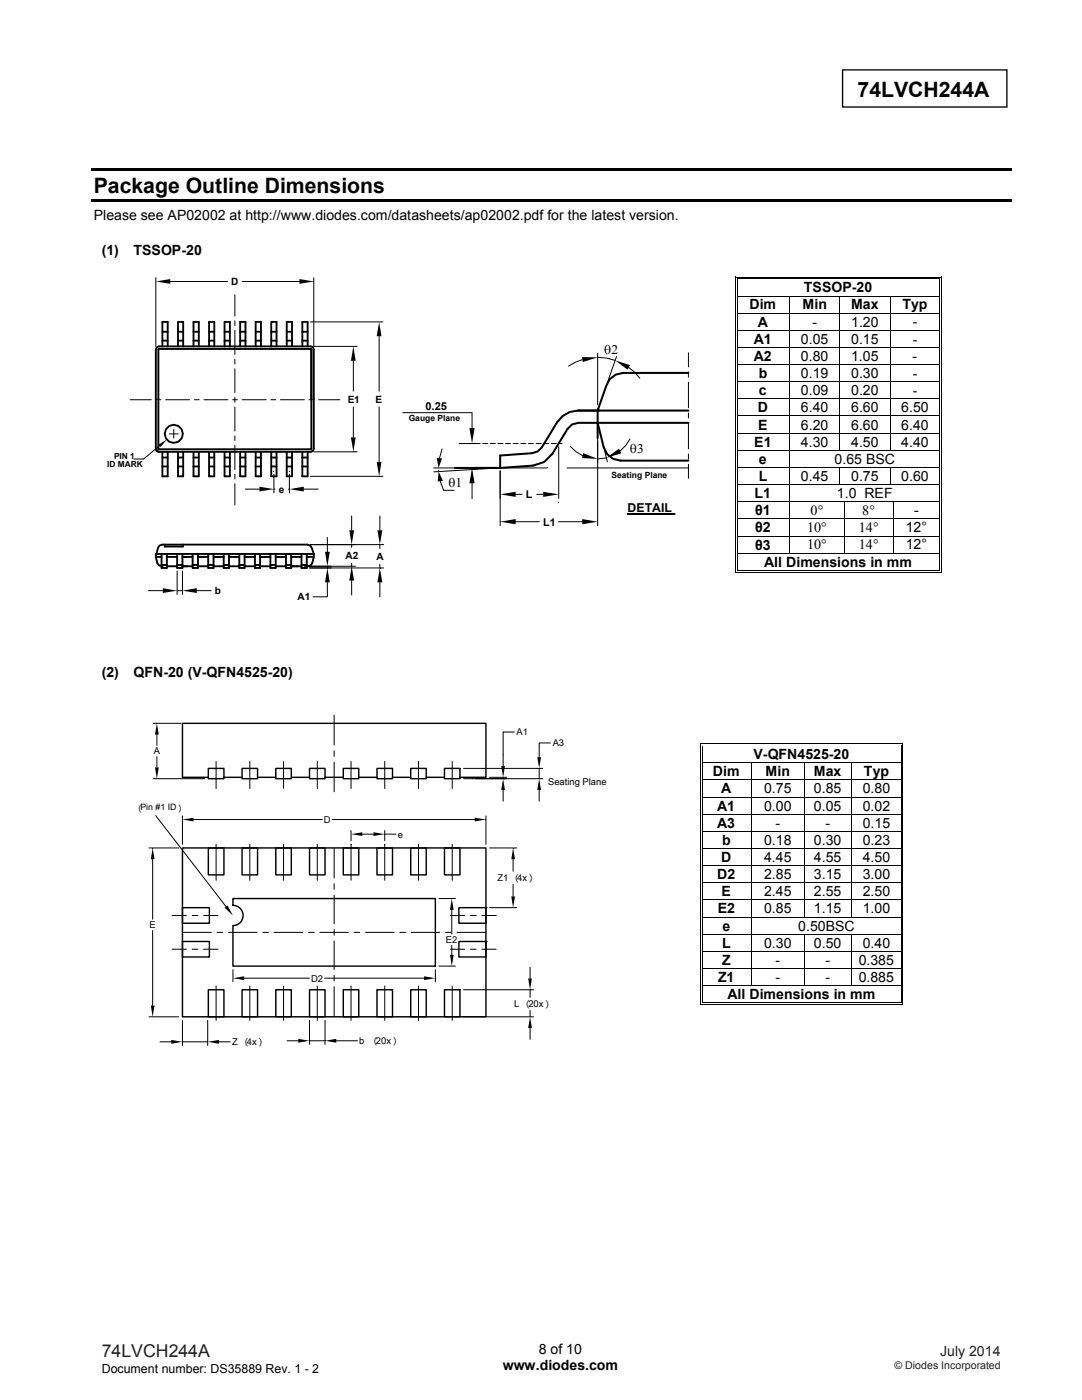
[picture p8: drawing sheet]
<svg xmlns="http://www.w3.org/2000/svg" width="216mm" height="279mm" viewBox="0 0 216 279" stroke-linecap="round" stroke-linejoin="round" font-family="sans-serif">
<path d="M168.1 13.9h32.8v7.5h-32.8z" fill="none" stroke="#000" stroke-width=".26"/>
<path d="M18.2 33.6h183.6v.5h-183.6zM18.2 39.7h183.6v.6h-183.6z" fill="#000"/>
<g fill="#fff">
<path d="M147.2 55.7h40.1v3.3h-40.1z"/>
<path d="M147.6 55.7h39.3v3.3h-39.3z"/>
</g>
<path d="M146.6 55.2h.2v.5h-.2zM146.6 55.2h.6v.2h-.6zM147 55.5h.2v.2h-.2z" fill="#000"/>
<path d="M147.2 55.3h40.1M147.2 55.6h40.1" fill="none" stroke="#000" stroke-width=".2"/>
<path d="M147.2 55.7h40.1z" fill="#fff"/>
<path d="M187.3 55.2h.6v.2h-.6zM187.3 55.5h.2v.2h-.2zM187.7 55.2h.2v.5h-.2z" fill="#000"/>
<path d="M146.7 55.7v3.3M147.1 55.7v3.3M187.4 55.7v3.3M187.8 55.7v3.3" fill="none" stroke="#000" stroke-width=".2"/>
<g fill="#fff">
<path d="M147.2 59.2h10.3v3.2h-10.3z"/>
<path d="M147.6 59.2h9.3v3.2h-9.3z"/>
<path d="M157.7 59.2h9.8v3.2h-9.8z"/>
<path d="M158.3 59.2h8.6v3.2h-8.6z"/>
<path d="M167.7 59.2h9.8v3.2h-9.8z"/>
<path d="M168.3 59.2h8.6v3.2h-8.6z"/>
</g>
<path d="M146.6 59h.2v.2h-.2zM147 59h.2v.2h-.2zM187.3 59h.2v.2h-.2zM187.7 59h.2v.2h-.2z" fill="#000"/>
<path d="M146.7 59.2v3.2M147.1 59.2v3.2M147.2 59.1h40.1M157.6 59.2v3.2M167.6 59.2v3.2M177.6 59.2v3.2M187.4 59.2v3.2M187.8 59.2v3.2" fill="none" stroke="#000" stroke-width=".2"/>
<g fill="#fff">
<path d="M147.2 62.6h10.3v3.2h-10.3z"/>
<path d="M147.6 62.6h9.3v3.2h-9.3z"/>
<path d="M157.7 62.6h9.8v3.2h-9.8z"/>
<path d="M158.3 62.6h8.6v3.2h-8.6z"/>
<path d="M167.7 62.6h9.8v3.2h-9.8z"/>
<path d="M168.3 62.6h8.6v3.2h-8.6z"/>
</g>
<g fill="#000">
<path d="M146.6 62.4h.2v.2h-.2zM146.6 65.8h.2v.2h-.2zM146.6 69.3h.2v.1h-.2zM146.6 72.7h.2v.1h-.2zM146.6 76.1h.2v.2h-.2zM146.6 79.5h.2v.2h-.2zM147 62.4h.2v.2h-.2zM147 65.8h.2v.2h-.2zM147 69.3h.2v.1h-.2zM147 72.7h.2v.1h-.2zM147 76.1h.2v.2h-.2zM147 79.5h.2v.2h-.2z"/>
<path d="M187.3 62.4h.2v.2h-.2zM187.3 65.8h.2v.2h-.2zM187.3 69.3h.2v.1h-.2zM187.3 72.7h.2v.1h-.2zM187.3 76.1h.2v.2h-.2zM187.3 79.5h.2v.2h-.2zM187.7 62.4h.2v.2h-.2zM187.7 65.8h.2v.2h-.2zM187.7 69.3h.2v.1h-.2zM187.7 72.7h.2v.1h-.2zM187.7 76.1h.2v.2h-.2zM187.7 79.5h.2v.2h-.2z"/>
</g>
<g fill="none" stroke="#000" stroke-width=".2">
<path d="M146.7 62.6v3.2M146.7 66v3.3M146.7 69.4v3.3M146.7 72.8v3.3M146.7 76.3v3.2M146.7 79.7v3.2M147.1 62.6v3.2M147.1 66v3.3M147.1 69.4v3.3M147.1 72.8v3.3M147.1 76.3v3.2M147.1 79.7v3.2"/>
<path d="M147.2 62.5h40.1M147.2 65.9h40.1M147.2 69.3h40.1M147.2 72.7h40.1M147.2 76.2h40.1M147.2 79.6h40.1M157.6 62.6v3.2M157.6 66v3.3M157.6 69.4v3.3M157.6 72.8v3.3M157.6 76.3v3.2M157.6 79.7v3.2"/>
<path d="M167.6 62.6v3.2M167.6 66v3.3M167.6 69.4v3.3M167.6 72.8v3.3M167.6 76.3v3.2M167.6 79.7v3.2M177.6 62.6v3.2M177.6 66v3.3M177.6 69.4v3.3M177.6 72.8v3.3M177.6 76.3v3.2M177.6 79.7v3.2"/>
<path d="M187.4 62.6v3.2M187.4 66v3.3M187.4 69.4v3.3M187.4 72.8v3.3M187.4 76.3v3.2M187.4 79.7v3.2M187.8 62.6v3.2M187.8 66v3.3M187.8 69.4v3.3M187.8 72.8v3.3M187.8 76.3v3.2M187.8 79.7v3.2"/>
</g>
<g fill="#fff">
<path d="M147.2 83.1h10.3v3.3h-10.3z"/>
<path d="M147.6 83.1h9.3v3.3h-9.3z"/>
<path d="M157.7 83.1h9.8v3.3h-9.8z"/>
<path d="M158.3 83.1h8.6v3.3h-8.6z"/>
<path d="M167.7 83.1h9.8v3.3h-9.8z"/>
<path d="M168.3 83.1h8.6v3.3h-8.6z"/>
</g>
<path d="M146.6 82.9h.2v.2h-.2zM147 82.9h.2v.2h-.2zM187.3 82.9h.2v.2h-.2zM187.7 82.9h.2v.2h-.2z" fill="#000"/>
<path d="M146.7 83.1v3.3M147.1 83.1v3.3M147.2 83h40.1M157.6 83.1v3.3M167.6 83.1v3.3M177.6 83.1v3.3M187.4 83.1v3.3M187.8 83.1v3.3" fill="none" stroke="#000" stroke-width=".2"/>
<g fill="#fff">
<path d="M147.2 86.5h10.3v3.3h-10.3z"/>
<path d="M147.6 86.5h9.3v3.3h-9.3z"/>
<path d="M157.7 86.5h9.8v3.3h-9.8z"/>
<path d="M158.3 86.5h8.6v3.3h-8.6z"/>
<path d="M167.7 86.5h9.8v3.3h-9.8z"/>
<path d="M168.3 86.5h8.6v3.3h-8.6z"/>
</g>
<path d="M146.6 86.4h.2v.1h-.2zM147 86.4h.2v.1h-.2zM187.3 86.4h.2v.1h-.2zM187.7 86.4h.2v.1h-.2z" fill="#000"/>
<path d="M146.7 86.5v3.3M147.1 86.5v3.3M147.2 86.4h40.1M157.6 86.5v3.3M167.6 86.5v3.3M177.6 86.5v3.3M187.4 86.5v3.3M187.8 86.5v3.3" fill="none" stroke="#000" stroke-width=".2"/>
<g fill="#fff">
<path d="M147.2 90h10.3v3.2h-10.3z"/>
<path d="M147.6 90h9.3v3.2h-9.3z"/>
<path d="M157.7 90h29.6v3.2h-29.6z"/>
<path d="M158.3 90h28.6v3.2h-28.6z"/>
</g>
<path d="M146.6 89.8h.2v.2h-.2zM147 89.8h.2v.2h-.2zM187.3 89.8h.2v.2h-.2zM187.7 89.8h.2v.2h-.2z" fill="#000"/>
<path d="M146.7 90v3.2M147.1 90v3.2M147.2 89.9h40.1M157.6 90v3.2M187.4 90v3.2M187.8 90v3.2" fill="none" stroke="#000" stroke-width=".2"/>
<g fill="#fff">
<path d="M147.2 93.4h10.3v3.2h-10.3z"/>
<path d="M147.6 93.4h9.3v3.2h-9.3z"/>
<path d="M157.7 93.4h9.8v3.2h-9.8z"/>
<path d="M158.3 93.4h8.6v3.2h-8.6z"/>
<path d="M167.7 93.4h9.8v3.2h-9.8z"/>
<path d="M168.3 93.4h8.6v3.2h-8.6z"/>
</g>
<path d="M146.6 93.2h.2v.2h-.2zM147 93.2h.2v.2h-.2zM187.3 93.2h.2v.2h-.2zM187.7 93.2h.2v.2h-.2z" fill="#000"/>
<path d="M146.7 93.4v3.2M147.1 93.4v3.2M147.2 93.3h40.1M157.6 93.4v3.2M167.6 93.4v3.2M177.6 93.4v3.2M187.4 93.4v3.2M187.8 93.4v3.2" fill="none" stroke="#000" stroke-width=".2"/>
<g fill="#fff">
<path d="M147.2 96.8h10.3v3.3h-10.3z"/>
<path d="M147.6 96.8h9.3v3.3h-9.3z"/>
<path d="M157.7 96.8h29.6v3.3h-29.6z"/>
<path d="M158.3 96.8h28.6v3.3h-28.6z"/>
</g>
<path d="M146.6 96.6h.2v.2h-.2zM147 96.6h.2v.2h-.2zM187.3 96.6h.2v.2h-.2zM187.7 96.6h.2v.2h-.2z" fill="#000"/>
<path d="M146.7 96.8v3.3M147.1 96.8v3.3M147.2 96.7h40.1M157.6 96.8v3.3M187.4 96.8v3.3M187.8 96.8v3.3" fill="none" stroke="#000" stroke-width=".2"/>
<g fill="#fff">
<path d="M147.2 100.2h10.3v3.3h-10.3z"/>
<path d="M147.6 100.2h9.3v3.3h-9.3z"/>
<path d="M157.7 100.2h10.7v3.3h-10.7z"/>
<path d="M158.3 100.2h9.5v3.3h-9.5z"/>
<path d="M168.6 100.2h9.5v3.3h-9.5z"/>
<path d="M169.2 100.2h8.3v3.3h-8.3z"/>
</g>
<path d="M146.6 100.1h.2v.1h-.2zM147 100.1h.2v.1h-.2zM187.3 100.1h.2v.1h-.2zM187.7 100.1h.2v.1h-.2z" fill="#000"/>
<path d="M146.7 100.2v3.3M147.1 100.2v3.3M147.2 100.1h40.1M157.6 100.2v3.3M168.5 100.2v3.3M178.2 100.2v3.3M187.4 100.2v3.3M187.8 100.2v3.3" fill="none" stroke="#000" stroke-width=".2"/>
<g fill="#fff">
<path d="M147.2 103.6h10.3v3.3h-10.3z"/>
<path d="M147.6 103.7h9.3v3.2h-9.3z"/>
<path d="M157.7 103.6h10.7v3.3h-10.7z"/>
<path d="M158.3 103.6h9.5v3.3h-9.5z"/>
<path d="M168.6 103.6h9.5v3.3h-9.5z"/>
<path d="M169.2 103.6h8.3v3.3h-8.3z"/>
</g>
<path d="M146.6 103.5h.2v.1h-.2zM147 103.5h.2v.1h-.2zM187.3 103.5h.2v.1h-.2zM187.7 103.5h.2v.1h-.2z" fill="#000"/>
<path d="M146.7 103.6v3.3M147.1 103.6v3.3M147.2 103.5h40.1M157.6 103.6v3.3M168.5 103.6v3.3M178.2 103.6v3.3M187.4 103.6v3.3M187.8 103.6v3.3" fill="none" stroke="#000" stroke-width=".2"/>
<g fill="#fff">
<path d="M147.2 107.1h10.3v3.2h-10.3z"/>
<path d="M147.6 107.1h9.3v3.2h-9.3z"/>
<path d="M157.7 107.1h10.7v3.2h-10.7z"/>
<path d="M158.3 107.1h9.5v3.2h-9.5z"/>
<path d="M168.6 107.1h9.5v3.2h-9.5z"/>
<path d="M169.2 107.1h8.3v3.2h-8.3z"/>
</g>
<g fill="#000">
<path d="M146.6 106.9h.2v.2h-.2zM146.6 110.3h.2v.2h-.2zM146.6 114.1h.6v.2h-.6zM147 106.9h.2v.2h-.2zM147 110.3h.2v.2h-.2zM147 113.7h.2v.2h-.2zM187.3 106.9h.2v.2h-.2zM187.3 110.3h.2v.2h-.2zM187.3 114.1h.6v.2h-.6zM187.3 113.7h.2v.2h-.2zM187.7 106.9h.2v.2h-.2zM187.7 110.3h.2v.2h-.2z"/>
<path d="M187.7 113.7h.2v.6h-.2z"/>
</g>
<g fill="none" stroke="#000" stroke-width=".2">
<path d="M146.7 107.1v3.2M146.7 110.5v3.8M147.1 107.1v3.2M147.1 110.5v3.2M147.2 107h40.1M147.2 110.4h40.1M147.2 114.2h40.1M147.2 113.8h40.1M157.6 107.1v3.2M168.5 107.1v3.2M178.2 107.1v3.2M187.4 107.1v3.2"/>
<path d="M187.4 110.5v3.2M187.8 107.1v3.2M187.8 110.5v3.2"/>
</g>
<g fill="#fff">
<path d="M140.2 148.9h39.5v3.2h-39.5z"/>
<path d="M140.6 148.9h38.6v3.2h-38.6z"/>
</g>
<path d="M139.7 148.4h.1v.5h-.1zM139.7 148.4h.5v.1h-.5zM140 148.7h.2v.2h-.2z" fill="#000"/>
<path d="M140.2 148.4h39.5M140.2 148.8h39.5" fill="none" stroke="#000" stroke-width=".2"/>
<path d="M140.2 148.9h39.5z" fill="#fff"/>
<path d="M179.7 148.4h.5v.1h-.5zM179.7 148.7h.2v.2h-.2zM180 148.4h.2v.5h-.2z" fill="#000"/>
<path d="M139.8 148.9v3.2M140.1 148.9v3.2M179.8 148.9v3.2M180.1 148.9v3.2" fill="none" stroke="#000" stroke-width=".2"/>
<g fill="#fff">
<path d="M140.2 152.3h9.7v3.3h-9.7z"/>
<path d="M140.6 152.3h8.6v3.3h-8.6z"/>
<path d="M150 152.3h10.4v3.3h-10.4z"/>
<path d="M150.6 152.3h9.2v3.3h-9.2z"/>
<path d="M160.6 152.3h9.2v3.3h-9.2z"/>
<path d="M161.2 152.3h7.9v3.3h-7.9z"/>
</g>
<path d="M139.7 152.1h.1v.2h-.1zM140 152.1h.2v.2h-.2zM179.7 152.1h.2v.2h-.2zM180 152.1h.2v.2h-.2z" fill="#000"/>
<path d="M139.8 152.3v3.3M140.1 152.3v3.3M140.2 152.2h39.5M149.9 152.3v3.3M160.5 152.3v3.3M169.8 152.3v3.3M179.8 152.3v3.3M180.1 152.3v3.3" fill="none" stroke="#000" stroke-width=".2"/>
<g fill="#fff">
<path d="M140.2 155.7h9.7v3.3h-9.7z"/>
<path d="M140.6 155.7h8.6v3.3h-8.6z"/>
<path d="M150 155.7h10.4v3.3h-10.4z"/>
<path d="M150.6 155.7h9.2v3.3h-9.2z"/>
<path d="M160.6 155.7h9.2v3.3h-9.2z"/>
<path d="M161.2 155.7h7.9v3.3h-7.9z"/>
</g>
<path d="M139.7 155.6h.1v.1h-.1zM139.7 159h.1v.2h-.1zM140 155.6h.2v.1h-.2zM140 159h.2v.2h-.2zM179.7 155.6h.2v.1h-.2zM179.7 159h.2v.2h-.2zM180 155.6h.2v.1h-.2zM180 159h.2v.2h-.2zM139.7 162.4h.1v.2h-.1zM140 162.4h.2v.2h-.2zM179.7 162.4h.2v.2h-.2zM180 162.4h.2v.2h-.2z" fill="#000"/>
<g fill="none" stroke="#000" stroke-width=".2">
<path d="M139.8 155.7v3.3M139.8 159.2v3.2M140.1 155.7v3.3M140.1 159.2v3.2M140.2 155.6h39.5M140.2 159.1h39.5M149.9 155.7v3.3M149.9 159.2v3.2M160.5 155.7v3.3M160.5 159.2v3.2M169.8 155.7v3.3M169.8 159.2v3.2"/>
<path d="M179.8 155.7v3.3M179.8 159.2v3.2M180.1 155.7v3.3M180.1 159.2v3.2M139.8 162.6v3.2M140.1 162.6v3.2M140.2 162.5h39.5M149.9 162.6v3.2M160.5 162.6v3.2M169.8 162.6v3.2M179.8 162.6v3.2M180.1 162.6v3.2"/>
</g>
<g fill="#fff">
<path d="M140.2 166h9.7v3.2h-9.7z"/>
<path d="M140.6 166h8.6v3.2h-8.6z"/>
<path d="M150 166h10.4v3.2h-10.4z"/>
<path d="M150.6 166h9.2v3.2h-9.2z"/>
<path d="M160.6 166h9.2v3.2h-9.2z"/>
<path d="M161.2 166h7.9v3.2h-7.9z"/>
</g>
<path d="M139.7 165.8h.1v.2h-.1zM140 165.8h.2v.2h-.2zM179.7 165.8h.2v.2h-.2zM180 165.8h.2v.2h-.2z" fill="#000"/>
<path d="M139.8 166v3.2M140.1 166v3.2M140.2 165.9h39.5M149.9 166v3.2M160.5 166v3.2M169.8 166v3.2M179.8 166v3.2M180.1 166v3.2" fill="none" stroke="#000" stroke-width=".2"/>
<g fill="#fff">
<path d="M140.2 169.4h9.7v3.3h-9.7z"/>
<path d="M140.6 169.4h8.6v3.3h-8.6z"/>
<path d="M150 169.4h10.4v3.3h-10.4z"/>
<path d="M150.6 169.4h9.2v3.3h-9.2z"/>
<path d="M160.6 169.4h9.2v3.3h-9.2z"/>
<path d="M161.2 169.4h7.9v3.3h-7.9z"/>
</g>
<g fill="#000">
<path d="M139.7 169.2h.1v.2h-.1zM139.7 172.7h.1v.1h-.1zM139.7 176.1h.1v.2h-.1zM139.7 179.5h.1v.2h-.1zM140 169.2h.2v.2h-.2zM140 172.7h.2v.1h-.2zM140 176.1h.2v.2h-.2zM140 179.5h.2v.2h-.2zM179.7 169.2h.2v.2h-.2zM179.7 172.7h.2v.1h-.2zM179.7 176.1h.2v.2h-.2zM179.7 179.5h.2v.2h-.2z"/>
<path d="M180 169.2h.2v.2h-.2zM180 172.7h.2v.1h-.2zM180 176.1h.2v.2h-.2zM180 179.5h.2v.2h-.2zM139.7 182.9h.1v.2h-.1zM139.7 186.4h.1v.1h-.1zM139.7 189.8h.1v.1h-.1zM139.7 193.2h.1v.2h-.1zM139.7 196.6h.1v.2h-.1zM140 182.9h.2v.2h-.2zM140 186.4h.2v.1h-.2zM140 189.8h.2v.1h-.2z"/>
<path d="M140 193.2h.2v.2h-.2zM140 196.6h.2v.2h-.2zM179.7 182.9h.2v.2h-.2zM179.7 186.4h.2v.1h-.2zM179.7 189.8h.2v.1h-.2zM179.7 193.2h.2v.2h-.2zM179.7 196.6h.2v.2h-.2zM180 182.9h.2v.2h-.2zM180 186.4h.2v.1h-.2zM180 189.8h.2v.1h-.2zM180 193.2h.2v.2h-.2zM180 196.6h.2v.2h-.2z"/>
<path d="M139.7 200.4h.5v.2h-.5zM140 200.1h.2v.1h-.2zM179.7 200.4h.5v.2h-.5zM179.7 200.1h.2v.1h-.2zM180 200.1h.2v.5h-.2z"/>
<circle cx="32.2" cy="113" r=".19"/>
</g>
<g fill="none" stroke="#000" stroke-width=".2">
<path d="M31.1 55.4v13.8M34 56.2h11.4M46.9 58.8v4.3M48.3 56.2h11.5M62.6 55.4v13.8l8.7-.1M26 79.8h4.2M31.2 79.8h.9M33.1 79.8h4.7M38.8 79.8h1M40.7 79.8h4.8M46.4 79.8h1M46.9 64v1"/>
<path d="M46.9 65.9v4.8M46.9 71.7v.9M46.9 73.6v4.8M46.9 79.3v1M48.3 79.8h4.8M54.1 79.8h.9M56 79.8h4.7M61.7 79.8h.9M62 64.2h14.4M63.6 79.8h4.2M70.5 72v6.1M75.6 67.1v11"/>
<path d="M116.2 71.8l-1.4 .5-1.4 .8M119.3 70.5v10.3M119.3 71.3l1.7 .2 1.7 .4M123 71.1l-1.8 5.4M125.5 73.3l1.2 1 1 1.2M137.4 70.4v2.8M137.4 74.2v1.1M137.4 76.3v5.1M31.8 89l-3.1 2.6h-2M33.8 86.6h1.7M34.7 85.7v1.7M46.9 81.2v4.8"/>
<path d="M46.9 87v.9M46.9 88.9v4.8M46.9 94.6v1M46.9 96.5v4.3M48.9 97.6h2.9M54.7 94.7v3.7M54.7 97.6h.2M57.6 97.6h.1M57.7 94.7v3.7M60.6 97.6h2.9M62 95.1h14.4M62.6 90.2h8.7"/>
<path d="M70.5 81.2v6.1M75.6 81.2v11M80.4 82.4h13.7M86.5 93.4h12.7l-12.6 .8M87.8 96l.7 1.9h2.1M88.2 89.6l-.5 1.8M91.6 88.5h4.2M94.2 82.4v3M94.2 96.5v3M96.3 88.5h1M97.8 88.5h1M99.4 88.5h1"/>
<path d="M99.8 93.4h9.4M99.8 94v10.9M100.9 88.5h1M102.4 88.5h1M102.9 98.7h1.3M103.9 88.5h1M105.4 88.5h1M107 88.5h1M107.1 98.7h1.3M108.5 88.5h1M110 88.5h1M111.5 89.1v10.4"/>
<path d="M111.5 88.5h.7M113.1 93.4h24.3M113.8 89.1l1.1 1 1.3 .8M119.3 85v19.9M120.6 89.9l.6 2.3M121 91.4l-1.7 .2M125.7 87.6l-.9 1.3-1.1 1.1M137.4 82.4v1M137.4 84.5v5.1M137.4 90.6v1M137.4 92.6v2.9M29.6 117.9h2.9"/>
<path d="M35.3 113.9v4.7M35.3 117.9h1.1M36.4 113.9v4.7M39.3 117.9h2.8M60.7 113h10.2M61.8 113.3h14.8M61.9 108.7h14.7M65.3 116.2v2.9h-2.8M65.3 107.3v2.8M65.3 113v.3M70.2 103v2.8M70.2 108.7v.6"/>
<path d="M70.2 112.4v.6M70.2 115.9v2.8M75.8 103v2.8M75.8 108.7v.8M75.8 112.6v.7M75.8 116.2v2.9M102.9 104.1h4.7M111.4 104.1h4.8M30.6 144.4h5.5M30.6 155.4h10.3M31.3 146.6v2.2M31.3 151v2.2"/>
<path d="M43.1 152v5.4M49.8 152v5.4M56.6 152v5.4M63.3 152v5.4M66.7 142.7v6M66.7 149.8v1.2M66.7 152.1v6M70 152v5.4M76.8 152v5.4M83.5 152v5.4M90.2 152v5.4M92.5 155.4h15.8"/>
<path d="M92.5 153.4h15.8M97.7 155.1h3.4M100.4 155.1v.3M100.4 157.6v2.3M102.6 146.1h-2.2v6.8M107.6 153.4v2M107.6 157.6v2.3M109.8 148.3h-2.2v2.8M29.7 169.2h6M30.5 171.5v12M31.1 162.8l14 18.1M36.4 162.8v5.7"/>
<path d="M38.6 163.6h25.7M43.1 168.5v7.2M49.8 168.5v7.2M56.6 168.5v7.2M63.3 168.5v7.2M66.3 163.6h28.4M66.7 169.2v6M66.7 176.4v1.1M66.7 178.6v5.8M70 165.8v2M70 168.5v7.2M72.3 166.5h2.2"/>
<path d="M76.8 165.8v2M76.8 166.5h2.2M76.8 168.5v7.2M83.5 168.5v7.2M87.6 179.3h3.3M90.2 168.5v7.2M97 162.8v5.7M97.7 169.2h5.4M102.4 171.5v2.4M102.4 176.5v2.4M139.8 169.4v3.3M139.8 172.8v3.3"/>
<path d="M139.8 176.3v3.2M139.8 179.7v3.2M140.1 169.4v3.3M140.1 172.8v3.3M140.1 176.3v3.2M140.1 179.7v3.2M140.2 169.3h39.5M140.2 172.7h39.5M140.2 176.2h39.5M140.2 179.6h39.5M149.9 169.4v3.3M149.9 172.8v3.3"/>
<path d="M149.9 176.3v3.2M149.9 179.7v3.2M160.5 169.4v3.3M160.5 172.8v3.3M160.5 176.3v3.2M160.5 179.7v3.2M169.8 169.4v3.3M169.8 172.8v3.3M169.8 176.3v3.2M169.8 179.7v3.2M179.8 169.4v3.3M179.8 172.8v3.3"/>
<path d="M179.8 176.3v3.2M179.8 179.7v3.2M180.1 169.4v3.3M180.1 172.8v3.3M180.1 176.3v3.2M180.1 179.7v3.2M30.5 185.7v15M34.3 182.7h2.9M34.3 189.4h2.9M36.4 186.1h5.8M38.4 182.7h1.1M38.4 189.4h1.1"/>
<path d="M40.6 182.7h2.9M40.6 189.4h2.9M43.1 196.8v6.8M43.3 186.1h1.1M45.6 186.1h5.7M46.5 193.5v2.4M48.7 195.2h13M49.8 196.8v6.8M52.4 186.1h1.2M54.7 186.1h5.7M56.6 196.8v6.8M61.6 186.1h1.1"/>
<path d="M63.3 196.8v6.8M63.8 186.1h5.7M64.8 195.2h19.8M66.7 185.5v1.1M66.7 187.8v5.7M66.7 194.6v1.2M66.7 196.9v6M70 196.8v6.8M70.7 186.1h1.1M72.9 186.1h5.7M76.8 196.8v6.8M79.8 186.1h1.1"/>
<path d="M82.1 186.1h5.7M83.5 196.8v6.8M86.9 193.5v2.4M87.6 192.8h3.3M88.9 186.1h1.1M89.9 182.7h2.8M89.9 189.4h2.8M90.1 181.6v4.8M90.1 188.7v1.9M90.2 196.8v6.8M91.2 186.1h5.8M92.5 197.5h14"/>
<path d="M93.9 182.7h1.1M93.9 189.4h1.1M96.2 182.7h2.8M96.2 189.4h2.8M97.7 181.1h5.4M105.8 193v2.3M105.8 197.5v1.5M139.8 183.1v3.3M139.8 186.5v3.3M139.8 189.9v3.3M139.8 193.4v3.2M139.8 196.8v3.8"/>
<path d="M140.1 183.1v3.3M140.1 186.5v3.3M140.1 189.9v3.3M140.1 193.4v3.2M140.1 196.8v3.3M140.2 183h39.5M140.2 186.4h39.5M140.2 189.9h39.5M140.2 193.3h39.5M140.2 196.7h39.5M149.9 183.1v3.3M149.9 186.5v3.3"/>
<path d="M149.9 189.9v3.3M149.9 193.4v3.2M160.5 186.5v3.3M160.5 189.9v3.3M160.5 193.4v3.2M169.8 186.5v3.3M169.8 189.9v3.3M169.8 193.4v3.2M179.8 183.1v3.3M179.8 186.5v3.3M179.8 189.9v3.3M179.8 193.4v3.2"/>
<path d="M179.8 196.8v3.3M180.1 183.1v3.3M180.1 186.5v3.3M180.1 189.9v3.3M180.1 193.4v3.2M180.1 196.8v3.3M29.7 202.9h6M31.9 207.9h2.3M36.4 203.6v5M36.4 207.9h5M41.4 203.6v5M43.7 207.9h2.2"/>
<path d="M57.3 207.7h2.2M61.8 203.6v4.8M61.8 207.7h3.1M64.9 203.6v4.8M67.1 207.7h4.2M92.5 202.9h14M105.8 201.6v1.3M105.8 205.2v2.2M140.2 200.5h39.5M140.2 200.2h39.5"/>
</g>
<g fill="none" stroke="#000" stroke-width=".38">
<path d="M31.3 69.3l.4-.2h30.3l.4 .2 .2 .4v19.9l-.2 .4-.4 .2h-30.3l-.4-.2-.2-.4v-19.9zM31.6 69.7h30.5v19.9h-30.5zM32.4 69.1v-4.9h1.1v4.9M32.4 66.2h1.1M32.4 68h1.1M35.5 69.1v-4.9h1.1v4.9M35.5 66.2h1.1M35.5 68h1.1M38.6 69.1v-4.9h1.1v4.9M38.6 66.2h1.1M38.6 68h1.1M41.7 69.1v-4.9h1.1v4.9"/>
<path d="M41.7 66.2h1.1M41.7 68h1.1M44.8 69.1v-4.9h1.1v4.9M44.8 66.2h1.1M44.8 68h1.1M47.9 69.1v-4.9h1.1v4.9M47.9 66.2h1.1M47.9 68h1.1M51 69.1v-4.9h1.1v4.9M51 66.2h1.1M51 68h1.1M54.1 69.1v-4.9h1.1v4.9"/>
<path d="M54.1 66.2h1.1M54.1 68h1.1M57.2 69.1v-4.9h1.1v4.9M57.2 66.2h1.1M57.2 68h1.1M60.3 66.2h1.1M60.3 68h1.1M60.3 69.1v-4.9h1.1v4.9M32.4 91.3h1.1M32.4 93.1h1.1M32.4 90.2v4.9h1.1v-4.9M35.5 91.3h1.1"/>
<path d="M35.5 93.1h1.1M35.5 90.2v4.9h1.1v-4.9M38.6 91.3h1.1M38.6 93.1h1.1M38.6 90.2v4.9h1.1v-4.9M41.7 91.3h1.1M41.7 93.1h1.1M41.7 90.2v4.9h1.1v-4.9M44.8 91.3h1.1M44.8 93.1h1.1M44.8 90.2v4.9h1.1v-4.9M47.9 91.3h1.1"/>
<path d="M47.9 93.1h1.1M47.9 90.2v4.9h1.1v-4.9M51 91.3h1.1M51 93.1h1.1M51 90.2v4.9h1.1v-4.9M54.1 91.3h1.1M54.1 93.1h1.1M54.1 90.2v4.9h1.1v-4.9M57.2 91.3h1.1M57.2 93.1h1.1M57.2 90.2v4.9h1.1v-4.9M60.3 91.3h1.1"/>
<path d="M60.3 93.1h1.1M60.3 90.2v4.9h1.1v-4.9M31.1 111.1h1.1M31.1 111.1l.3 1.3 .3 .4 .5 .2M31.2 110.6l.3-1.3 .3-.4 .5-.2h29.1l.5 .2 .3 .4 .4 1.3M32.2 110.6v2.7h1.1v-2.7M32.2 112.8h1.1M32.9 108.7v.4h3.6v-.4M33.3 113h2M33.3 111.1h2M35.3 110.6v2.7h1.1v-2.7M35.3 112.8h1.1"/>
<path d="M38.4 110.6v2.7h1.1v-2.7M38.4 112.8h1.1M38.4 113h-2M38.4 111.1h-2M39.5 111.1h2.1M39.5 113h2.1M41.6 110.6v2.7h1v-2.7M41.6 112.8h1M42.6 113h2M42.6 111.1h2M44.6 110.6v2.7h1.1v-2.7M44.6 112.8h1.1"/>
<path d="M45.7 113h2.1M47.8 110.6v2.7h1v-2.7M47.8 112.8h1M47.8 111.1h-2.1M48.8 113h2.1M50.9 110.6v2.7h1v-2.7M50.9 112.8h1M50.9 111.1h-2.1M51.9 111.1h2.1M51.9 113h2.1M54 110.6v2.7h1v-2.7M54 112.8h1"/>
<path d="M55 113h2.1M55 111.1h2.1M57.1 110.6v2.7h1v-2.7M57.1 112.8h1M58.1 113h2.1M58.1 111.1h2.1M60.2 112.8h1M60.2 110.6v2.7h1v-2.7M61.2 113h.5M61.2 111.1h1.3M62.6 110.6l-.3 1.8-.3 .4-.5 .2M62.6 110.6h-31.5v.5"/>
<circle cx="34.7" cy="86.6" r="1.82"/>
</g>
<g fill="#000">
<path d="M31.1 56.2l2.9-.5v.9zM59.8 55.7l2.8 .5-2.8 .4zM70.5 69.1l.5 2.9h-1zM75.6 64.2l.5 2.9h-.9zM116.1 71.3h3.2l-3 1zM122.7 71.9l3 1-.5 .9zM31.6 88.7l1.7-1-1.3 1.5zM51.8 97.1l2.9 .5-2.9 .5zM57.7 97.6l2.9-.5v1zM70 87.3h1l-.5 2.9zM75.2 92.2h.9l-.5 2.9zM87.5 94.1l.9 1.9-1.1 .1z"/>
<path d="M87.1 91.4l1.1 .1-.7 1.9zM94.2 93.4l.5 3.1h-1zM93.7 85.4h1l-.5 3.1zM99.8 98.7l3.1-.6v1.1zM108.4 98.1l3.1 .6-3.1 .5zM116.4 90.4l2.9 1.2-3.2-.2zM121 91.4l2.5-1.8 .5 .9zM32.5 117.4l2.8 .5-2.8 .4zM36.4 117.9l2.9-.5v.9zM64.9 110.1h.9l-.5 2.9zM65.3 113.3l.5 2.9h-.9zM69.7 105.8h1l-.5 2.9z"/>
<path d="M70.2 113l.5 2.9h-1zM75.3 105.8h1l-.5 2.9zM75.8 113.3l.5 2.9h-1zM99.8 104.1l3.1-.5v1zM116.2 103.6l3.1 .5-3.1 .5zM30.9 153.2h.8l-.4 2.2zM31.3 144.4l.4 2.2h-.8zM100 152.9h.8l-.4 2.2zM100.4 155.4l.4 2.2h-.8zM107.6 155.4l.3 2.2h-.7zM107.2 151.1h.7l-.3 2.3zM30.5 169.2l.3 2.3h-.7z"/>
<path d="M36.4 163.6l2.2-.4v.7zM70 166.5l2.3-.4v.7zM74.5 166.1l2.3 .4-2.3 .3zM94.7 163.2l2.3 .4-2.3 .3zM102 178.9h.8l-.4 2.2zM102.4 169.2l.4 2.3h-.8zM44.8 181.1l.6-.4 1.1 2zM46.5 195.2l2.2-.4v.8zM84.6 194.8l2.3 .4-2.3 .4zM89.8 190.6h.7l-.4 2.2zM90.1 179.3l.4 2.3h-.7zM105.4 195.3h.7l-.3 2.2z"/>
<path d="M30.1 200.7h.7l-.3 2.2zM34.2 207.5l2.2 .4-2.2 .4zM41.4 207.9l2.3-.4v.8zM59.5 207.3l2.3 .4-2.3 .4zM64.9 207.7l2.2-.4v.8zM105.8 202.9l.3 2.3h-.7z"/>
</g>
<path d="M137.4 74.4h-13l-1.5 .4-1.3 .9-.7 1.4-1.6 4.8v5.5M90.8 93.4h8.7M119.3 84.4h18.1M119.3 84.4l1.2 4.9 .7 1.3 1.2 1 1.5 .3h13.5M137.4 81.9h-22l-1.7 .3-1.5 .8-1.1 1.3-3 5-.8 .8-1.1 .3-6.4 .5v2.5l6.6-.5 2.2-.7 1.6-1.6 3-5 1-.9 1.2-.3h3.9M125.2 102.6h9.4" fill="none" stroke="#000" stroke-width=".4"/>
<g fill="none" stroke="#000" stroke-width=".28">
<path d="M41.6 153.4h3.1v2h-3.1zM41.6 155.1h-5.2v-10.7h60.6v10.7h-5.2M44.7 155.1h3.6M48.3 153.4h3.1v2h-3.1zM51.4 155.1h3.6M55 153.4h3.1v2h-3.1zM58.1 155.1h3.7M61.8 153.4h3.1v2h-3.1zM64.9 155.1h3.6M68.5 153.4h3.1v2h-3.1zM71.6 155.1h3.6M75.2 153.4h3.1v2h-3.1z"/>
<path d="M78.3 155.1h3.7M82 153.4h3v2h-3zM85 155.1h3.7M88.7 153.4h3.1v2h-3.1zM36.4 169.2h60.6v33.7h-60.6zM41.6 169.2h3.1v5.4h-3.1zM46.5 179.3h40.4v13.5h-40.4v-8.1a2.02 2.02 0 0 0 2-2 2.02 2.02 0 0 0-2-2zM48.3 169.2h3.1v5.4h-3.1zM55 169.2h3.1v5.4h-3.1zM61.8 169.2h3.1v5.4h-3.1zM68.5 169.2h3.1v5.4h-3.1zM75.2 169.2h3.1v5.4h-3.1z"/>
<path d="M82 169.2h3v5.4h-3zM88.7 169.2h3.1v5.4h-3.1zM36.4 187.9h5.4v3.1h-5.4zM36.4 187.9h.1M36.4 181.1h5.4v3.2h-5.4zM36.4 181.1h.1M41.6 197.5h3.1v5.4h-3.1zM48.3 197.5h3.1v5.4h-3.1zM55 197.5h3.1v5.4h-3.1zM61.8 197.5h3.1v5.4h-3.1zM68.5 197.5h3.1v5.4h-3.1zM75.2 197.5h3.1v5.4h-3.1z"/>
<path d="M82 197.5h3v5.4h-3zM88.7 197.5h3.1v5.4h-3.1zM91.6 187.9h5.4v3.1h-5.4zM91.6 181.1h5.4v3.2h-5.4zM97 187.9h.1M97 181.1h.1"/>
</g>
<g font-size="4.2">
<text x="171.1" y="19.3">74LVCH244A</text>
<text x="18.7" y="38.5">Package Outline Dimensions</text>
</g>
<text font-size="3.5" fill="#231f20" x="20.3" y="270.9">74LVCH244A</text>
<g font-size="2.8">
<text x="18.7" y="43.9">Please see AP02002 at http://www.diodes.com/datasheets/ap02002.pdf for the latest version.</text>
<text x="20.3" y="50.8">(1)</text>
<text x="26.7" y="50.8">TSSOP-20</text>
<text x="160.4" y="58.3">TSSOP-20</text>
<text x="149.6" y="61.8">Dim</text>
<text x="151.2" y="65.2">A</text>
<text x="160.1" y="61.8">Min</text>
<text x="162.1" y="65.2">-</text>
<text x="169.8" y="61.8">Max</text>
<text x="169.8" y="65.2">1.20</text>
<text x="180.1" y="61.8">Typ</text>
<text x="182.1" y="65.2">-</text>
<text x="150.4" y="68.6">A1</text>
<text x="159.8" y="68.6">0.05</text>
<text x="169.8" y="68.6">0.15</text>
<text x="182.1" y="68.6">-</text>
<text x="150.4" y="72">A2</text>
<text x="151.4" y="75.5">b</text>
<text x="159.8" y="72">0.80</text>
<text x="159.8" y="75.5">0.19</text>
<text x="169.8" y="72">1.05</text>
<text x="169.8" y="75.5">0.30</text>
<text x="182.1" y="72">-</text>
<text x="182.1" y="75.4">-</text>
<text x="151.2" y="82.3">D</text>
<text x="151.4" y="78.9">c</text>
<text x="159.8" y="78.9">0.09</text>
<text x="159.8" y="82.3">6.40</text>
<text x="169.8" y="78.9">0.20</text>
<text x="169.8" y="82.3">6.60</text>
<text x="179.8" y="82.3">6.50</text>
<text x="182.1" y="78.8">-</text>
<text x="150.5" y="89.1">E1</text>
<text x="151.3" y="85.7">E</text>
<text x="159.8" y="85.7">6.20</text>
<text x="159.8" y="89.1">4.30</text>
<text x="169.8" y="85.7">6.60</text>
<text x="169.8" y="89.1">4.50</text>
<text x="179.8" y="85.7">6.40</text>
<text x="179.8" y="89.1">4.40</text>
<text x="151.4" y="96">L</text>
<text x="151.4" y="92.6">e</text>
<text x="159.8" y="96">0.45</text>
<text x="166.5" y="92.6">0.65 BSC</text>
<text x="169.8" y="96">0.75</text>
<text x="179.8" y="96">0.60</text>
<text x="150.6" y="99.4">L1</text>
<text x="167" y="99.4">1.0 REF</text>
<text x="150.7" y="102.8">θ1</text>
<text x="150.7" y="106.3">θ2</text>
<text x="161" y="106.2">10°</text>
<text x="161.8" y="102.8">0°</text>
<text x="171.4" y="106.2">14°</text>
<text x="172.1" y="102.8">8°</text>
<text x="180.7" y="106.2">12°</text>
<text x="182.4" y="102.8">-</text>
<text x="150.7" y="109.7">θ3</text>
<text x="152.5" y="113.1">All Dimensions in mm</text>
<text x="161" y="109.6">10°</text>
<text x="171.4" y="109.6">14°</text>
<text x="180.7" y="109.7">12°</text>
<text x="20.3" y="135.2">(2)</text>
<text x="26.6" y="135.2">QFN-20 (V-QFN4525-20)</text>
<text x="142.3" y="154.9">Dim</text>
<text x="150.4" y="151.5">V-QFN4525-20</text>
<text x="152.8" y="154.9">Min</text>
<text x="162.4" y="154.9">Max</text>
<text x="172.4" y="154.9">Typ</text>
<text x="143.1" y="161.8">A1</text>
<text x="143.9" y="158.3">A</text>
<text x="152.5" y="158.3">0.75</text>
<text x="152.5" y="161.8">0.00</text>
<text x="162.4" y="161.8">0.05</text>
<text x="162.4" y="158.3">0.85</text>
<text x="172.1" y="161.8">0.02</text>
<text x="172.1" y="158.3">0.80</text>
<text x="143.1" y="165.2">A3</text>
<text x="154.7" y="165.2">-</text>
<text x="164.7" y="165.2">-</text>
<text x="172.2" y="165.2">0.15</text>
<text x="143.9" y="172">D</text>
<text x="144.1" y="168.6">b</text>
<text x="152.5" y="168.6">0.18</text>
<text x="152.5" y="172">4.45</text>
<text x="162.4" y="168.6">0.30</text>
<text x="162.4" y="172">4.55</text>
<text x="172.1" y="168.6">0.23</text>
<text x="172.1" y="172">4.50</text>
<text x="143.1" y="175.5">D2</text>
<text x="144" y="178.9">E</text>
<text x="152.5" y="178.9">2.45</text>
<text x="152.5" y="175.5">2.85</text>
<text x="162.4" y="178.9">2.55</text>
<text x="162.4" y="175.5">3.15</text>
<text x="172.1" y="178.9">2.50</text>
<text x="172.1" y="175.5">3.00</text>
<text x="143.2" y="182.3">E2</text>
<text x="144.1" y="185.7">e</text>
<text x="152.5" y="182.3">0.85</text>
<text x="159.3" y="185.7">0.50BSC</text>
<text x="162.4" y="182.3">1.15</text>
<text x="172.1" y="182.3">1.00</text>
<text x="144.1" y="189.1">L</text>
<text x="152.5" y="189.1">0.30</text>
<text x="162.4" y="189.1">0.50</text>
<text x="172.1" y="189.1">0.40</text>
<text x="143.3" y="196">Z1</text>
<text x="144.1" y="192.6">Z</text>
<text x="154.7" y="196">-</text>
<text x="154.7" y="192.6">-</text>
<text x="164.7" y="196">-</text>
<text x="164.7" y="192.6">-</text>
<text x="171.4" y="196">0.885</text>
<text x="171.4" y="192.6">0.385</text>
<text x="145.2" y="199.4">All Dimensions in mm</text>
<text x="100.3" y="273.5">www.diodes.com</text>
<text x="107.5" y="270.2">8 of 10</text>
</g>
<text font-size="2.8" fill="#231f20" x="187.6" y="270.6">July 2014</text>
<g font-size="2.7">
<text x="120.6" y="70.5">θ2</text>
<text x="125.7" y="90.4">θ3</text>
<text x="89.5" y="97.2">θ1</text>
</g>
<text font-size="2.5" x="20.3" y="274">Document number: DS35889 Rev. 1 - 2</text>
<text font-size="2.4" x="125.2" y="102.2">DETAIL</text>
<text font-size="2.2" x="84.9" y="81.8">0.25</text>
<g font-size="2.1">
<text x="104.9" y="99.4">L</text>
<text x="108.4" y="104.9">L1</text>
</g>
<text font-size="2.1" fill="#231f20" x="178.5" y="273.2">© Diodes Incorporated</text>
<g font-size="2">
<text x="46.1" y="56.9">D</text>
<text x="69.4" y="80.4">E1</text>
<text x="75" y="80.4">E</text>
<text x="55.6" y="98.3">e</text>
<text x="68.9" y="111.6">A2</text>
<text x="75.1" y="111.8">A</text>
<text x="42.9" y="118.6">b</text>
<text x="59.4" y="119.8">A1</text>
</g>
<g font-size="1.9">
<text x="103.1" y="146.8">A1</text>
<text x="110.3" y="148.9">A3</text>
<text x="30.7" y="150.6">A</text>
<text x="109.4" y="156.6">Seating Plane</text>
<text x="64.6" y="164.3">D</text>
<text x="79.4" y="167.2">e</text>
<text x="99.3" y="175.7">Z1</text>
<text x="103.2" y="175.7">4x</text>
<text x="103.5" y="176.3" transform="rotate(-90 103.5 176.3)">︵</text>
<text x="107.2" y="176.3" transform="rotate(-90 107.2 176.3)">︶</text>
<text x="29.8" y="185.3">E</text>
<text x="89" y="188.2">E2</text>
<text x="62.1" y="195.9">D2</text>
<text x="102.6" y="200.9">L</text>
<text x="105.4" y="200.9">20x</text>
<text x="105.7" y="201.4" transform="rotate(-90 105.7 201.4)">︵</text>
<text x="110.5" y="201.4" transform="rotate(-90 110.5 201.4)">︶</text>
<text x="46.4" y="208.5">Z</text>
<text x="49.3" y="208.5">4x</text>
<text x="49.5" y="209" transform="rotate(-90 49.5 209)">︵</text>
<text x="53.3" y="209" transform="rotate(-90 53.3 209)">︶</text>
<text x="71.7" y="208.3">b</text>
<text x="75" y="208.3">20x</text>
<text x="75.2" y="208.8" transform="rotate(-90 75.2 208.8)">︵</text>
<text x="80" y="208.8" transform="rotate(-90 80 208.8)">︶</text>
</g>
<g font-size="1.8">
<text x="28" y="161.7">Pin #1 ID</text>
<text x="28.2" y="162.2" transform="rotate(-90 28.2 162.2)">︵</text>
<text x="37.1" y="162.2" transform="rotate(-90 37.1 162.2)">︶</text>
</g>
<g font-size="1.7">
<text x="81.6" y="84.1">Gauge Plane</text>
<text x="21.4" y="93.3">ID MARK</text>
<text x="22.8" y="91.6">PIN 1</text>
<text x="122" y="95.5">Seating Plane</text>
</g>
</svg>
